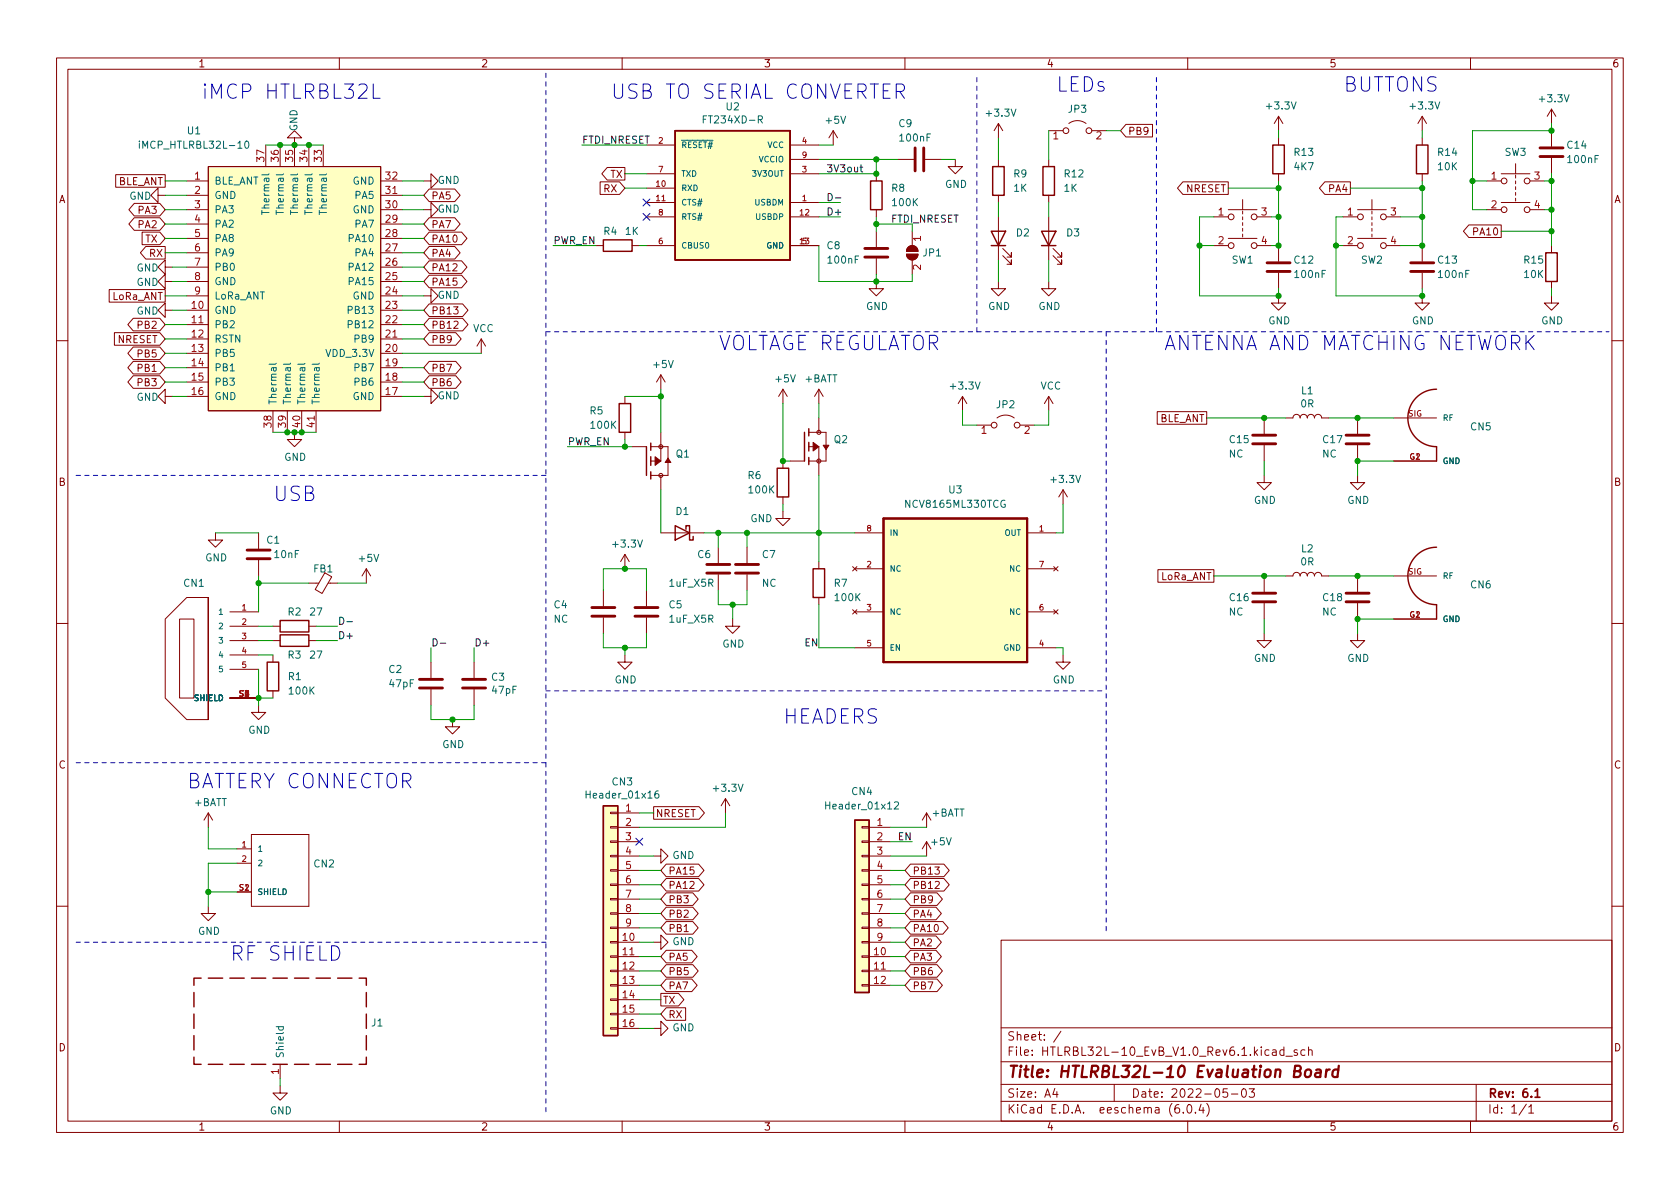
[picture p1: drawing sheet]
<svg xmlns="http://www.w3.org/2000/svg" width="297mm" height="210mm" viewBox="0 0 297 210" stroke-linecap="round" stroke-linejoin="round" font-family="sans-serif">
<g fill="none" stroke="#840000" stroke-width=".18">
<path d="M10 10.2h277v190.1h-277zM12 12.2h273v186.1h-273zM60 10.2v2M110 10.2v2M160 10.2v2M210 10.2v2M260 10.2v2M274.3 19.3l-.7 1.3M274.3 19.3v2.5M274.3 19.3l.8 1.3M20.5 30.9h8.7v2.2h-8.7zM23.7 38.5h4.6l.9 1.1-.9 1.1h-4.6l-.9-1.1z"/>
<path d="M23.7 36h4.6l.9 1.1-.9 1.1h-4.6l-.9-1.1zM27.9 34.5v-1.2l-1.2 1.2 1.2 1.3v-1.3h1.3M33 32h3.8M33 34.5h3.8M33 39.6h3.8M33 37.1h3.8M36.8 29.5h30.5v43.1h-30.5zM47 25.6v3.9M49.5 25.6v3.9M52.1 24.4h1.2l-1.2-1.3-1.3 1.3h1.3v5.1M54.6 25.6v3.9M57.1 25.6v3.9"/>
<path d="M67.3 32h3.8M67.3 34.5h3.8M67.3 39.6h3.8M67.3 37.1h3.8M74.9 32h1.3v-1.3l1.3 1.3-1.3 1.3v-1.3M74.9 37.1h1.3v-1.3l1.3 1.3-1.3 1.2v-1.2M75.9 33.4h4.5l1 1.1-1 1.1h-4.5l-1-1.1zM75.9 38.5h4.5l1 1.1-1 1.1h-4.5l-1-1.1zM106.1 32.2h3.4l1 1.1-1 1.1h-3.4zM107.4 29.6h3.1v2.2h-3.1l-1-1.1zM114.3 35.8h5.1M114.3 30.7h5.1"/>
<path d="M114.3 38.3h5.1M114.3 33.3h5.1M114.3 25.6h5.1M139.7 35.8h5.1M139.7 30.7h5.1M139.7 38.3h5.1M139.7 28.2h5.1M139.7 25.6h5.1M147.3 23.1l-.7 1.3M147.3 23.1v2.5M147.3 23.1l.8 1.3M154.9 30.7v1.3"/>
<path d="M154.9 37.1v1.2M158.7 28.2h2.8M163.6 28.2h2.8M168.9 28.2v1.3h1.3l-1.3 1.2-1.3-1.2h1.3M176.5 21.8v2.6M176.5 28.2v1.3M176.5 34.5v1.3M176.5 38.3v7.7M176.5 21.8l-.7 1.3M176.5 21.8l.8 1.3M185.4 28.2v1.3M185.4 34.5v1.3"/>
<path d="M185.4 38.3v7.7M185.4 23.1h2.6M189 21.8a2.54 2.54 0 0 1 3 0M193 23.1h2.6M199.1 22h4.7v2.2h-4.7l-1-1.1zM209.1 32.2h8.1v2.2h-8.1l-.9-1.1zM214.6 38.3h2.6M217.2 37.1h5M219.7 35.3v1.8M219.7 37.3v.5M219.7 38.3v.6M219.7 39.4v.5"/>
<path d="M222.2 38.3h2.6M226.1 20.6v2.5M226.1 24.4v1.2M226.1 30.7v1.3M226.1 20.6l-.8 1.2M226.1 20.6l.7 1.2M234.2 32.2h4.6v2.2h-4.6l-.9-1.1zM237.5 38.3h2.5M240 37.1h5.1M242.6 35.3v1.8M242.6 37.3v.5M242.6 38.3v.6"/>
<path d="M242.6 39.4v.5M245.1 38.3h2.5M251.5 20.6l-.8 1.2M251.5 20.6v2.5M251.5 24.4v1.2M251.5 30.7v1.3M251.5 20.6l.7 1.2M259.7 39.8h5.7v2.2h-5.7l-1-1.1zM262.9 32h2.5M262.9 37.1h2.5M265.4 35.8h5.1M265.4 30.7h5.1"/>
<path d="M268 29v1.7M268 31v.5M268 32v.5M268 33v.5M268 34v.5M268 35v.6M270.5 32h2.5M270.5 37.1h2.5M274.3 23.1v2.8M274.3 27.9v2.8M19.3 51.2h9.9v2.2h-9.9zM20.2 58.8h8.1l.9 1.1-.9 1.1h-8.1z"/>
<path d="M23.6 56.3h4.7l.9 1.1-.9 1.1h-4.7l-1-1.1zM25.1 41h3.2l.9 1.2-.9 1.1h-3.2zM25.8 43.6h3.4v2.2h-3.4l-1-1.1zM29.2 49.8v-1.3l-1.3 1.3 1.3 1.2v-1.2h1.3M29.2 47.2v-1.2l-1.3 1.2 1.3 1.3v-1.3h1.3M29.2 54.9v-1.3l-1.3 1.3 1.3 1.2v-1.2h1.3M33 54.9h3.8M33 57.4h3.8M33 59.9h3.8M33 52.3h3.8M33 49.8h3.8M33 47.2h3.8"/>
<path d="M33 44.7h3.8M33 42.2h3.8M67.3 54.9h3.8M67.3 57.4h3.8M67.3 59.9h3.8M67.3 52.3h3.8M67.3 49.8h3.8M67.3 47.2h3.8M67.3 44.7h3.8M67.3 42.2h3.8M74.9 52.3h1.3v-1.3l1.3 1.3-1.3 1.3v-1.3M75.9 48.7h5.7l1 1.1-1 1.1h-5.7l-1-1.1z"/>
<path d="M75.9 43.6h4.5l1 1.1-1 1.1h-4.5l-1-1.1zM75.9 46.1h5.7l1 1.1-1 1.1h-5.7l-1-1.1zM75.9 53.7h5.9l.9 1.2-.9 1.1h-5.9l-1-1.1zM75.9 58.8h4.7l.9 1.1-.9 1.1h-4.7l-1-1.1zM75.9 56.3h5.9l.9 1.1-.9 1.1h-5.9l-1-1.1zM75.9 41h5.7l1 1.2-1 1.1h-5.7l-1-1.1zM85.1 59.9l-.8 1.3M85.1 59.9v2.6M85.1 59.9l.8 1.3M105.4 43.4h1.3M111.8 43.4h1.2M114.3 43.4h5.1"/>
<path d="M139.7 43.4h5.1M154.9 49.8v1.2h1.3l-1.3 1.3-1.2-1.3h1.2M154.9 40.9v2.8M154.9 45.7v2.8M160.3 45h2a1.02 1.02 0 0 1-1 1 1.02 1.02 0 0 1-1-1zM160.6 43.7a1.02 1.02 0 0 1 1.1-.2 1.02 1.02 0 0 1 .6 .9h-2zM161.3 40.9v2.5M161.3 46v2.5M176.5 49.8v1.2h1.3l-1.3 1.3-1.2-1.3h1.2M177.3 45.2l1.5 1.5v-.7v.7h-.7M177.3 43.9l1.5 1.6v-.8v.8h-.7M185.4 49.8v1.2h1.3l-1.3 1.3-1.3-1.3h1.3"/>
<path d="M186.2 45.2l1.5 1.5v-.7v.7h-.8M186.2 43.9l1.5 1.6v-.8v.8h-.8M214.6 43.4h2.6M217.2 42.2h5M219.7 40.4v.5M219.7 41.4v.5M222.2 43.4h2.6M226.1 52.3v1.3h1.2l-1.2 1.3-1.3-1.3h1.3M226.1 43.4v2.8M226.1 48.3v2.7M237.5 43.4h2.5M240 42.2h5.1"/>
<path d="M242.6 40.4v.5M242.6 41.4v.5M245.1 43.4h2.5M251.5 52.3v1.3h1.2l-1.2 1.3-1.3-1.3h1.3M251.5 43.4v2.8M251.5 48.3v2.7M274.3 52.3v1.3h1.3l-1.3 1.3-1.3-1.3h1.3M274.3 43.4v1.3M274.3 49.8v1.2M10 60.2h2M23.6 66.4h4.7l.9 1.2-.9 1.1h-4.7l-1-1.1zM23.6 63.9h4.7l.9 1.1-.9 1.1h-4.7l-1-1.1z"/>
<path d="M23.6 61.4h4.7l.9 1.1-.9 1.1h-4.7l-1-1.1zM29.2 70.1v-1.3l-1.3 1.3 1.3 1.3v-1.3h1.3M33 62.5h3.8M33 65h3.8M33 67.6h3.8M33 70.1h3.8M48.3 72.6v3.8M50.8 72.6v3.8M52.1 76.4v1.3h1.2l-1.2 1.3-1.3-1.3h1.3M53.3 72.6v3.8M55.9 72.6v3.8M67.3 62.5h3.8"/>
<path d="M67.3 65h3.8M67.3 67.6h3.8M67.3 70.1h3.8M74.9 70.1h1.3v-1.3l1.3 1.3-1.3 1.3v-1.3M75.9 63.9h4.7l.9 1.1-.9 1.1h-4.7l-1-1.1zM75.9 66.4h4.7l.9 1.2-.9 1.1h-4.7l-1-1.1zM110.5 70.1v1.3M110.5 76.4v1.3M111.8 79h2.5M115.1 79h3v5.1h-3M116.8 76.4v5.1h-1.7M116.8 66.3l-.7 1.3"/>
<path d="M116.8 66.3v2.5M116.8 66.3l.8 1.3M138.4 68.8l-.7 1.3M138.4 68.8v2.6M138.4 68.8l.8 1.3M143 79h1.8v5.1M143 76.4h3v5.1h-3M144.8 68.8l-.8 1.3M144.8 68.8v2.6M144.8 73.9v2.5M144.8 68.8l.7 1.3M170.2 70.1l-.8 1.3"/>
<path d="M170.2 70.1v2.5M170.2 70.1l.7 1.3M172.7 75.2h2.6M176.3 73.9a2.54 2.54 0 0 1 3 0M180.3 75.2h2.6M185.4 70.1v2.5M185.4 70.1l-.7 1.3M185.4 70.1l.8 1.3M204.6 72.8h8.8v2.2h-8.8zM223.5 73.9v2.8M223.5 78.7v2.8M227.3 73.9h1.3a.64 .64 0 0 1 .6-.6 .64 .64 0 0 1 .7 .6 .64 .64 0 0 1 .6-.6 .64 .64 0 0 1 .6 .6 .64 .64 0 0 1 .7-.6 .64 .64 0 0 1 .6 .6 .64 .64 0 0 1 .6-.6 .64 .64 0 0 1 .7 .6h1.2"/>
<path d="M240 73.9v2.8M240 78.7v2.8M246.4 73.9h7.6M285 60.2h2M38.1 94.2v1.3h1.3l-1.3 1.3-1.3-1.3h1.3M45.7 94.2v2.8M45.7 99.1v2.7M110.5 98v2.6M110.5 98l-.8 1.3M110.5 98l.8 1.3M116.8 94.2h7.7M116.8 84.1v2.5"/>
<path d="M127 96.8v2.8M132.1 96.8v2.8M138.4 90.4v1.3h1.3l-1.3 1.3-1.2-1.3h1.2M138.4 81.5v1.3M138.4 87.9v1.2M139.7 81.5h2.5M144.8 99.3v1.3M151.1 94.2h5.1M181.6 94.2h5.1M188 86.6l-.8 1.3M188 86.6v2.5M188 86.6l.7 1.3"/>
<path d="M223.5 84.1v1.2h1.3l-1.3 1.3-1.3-1.3h1.3M240 84.1v1.2h1.3l-1.3 1.3-1.2-1.3h1.2M246.4 81.5h7.6M10 110.2h2M29.2 109.5l3.8-3.8h3.8v21.5v-21.5v21.5h-3.8l-3.8-3.8zM31.7 109.5h2.6v13.9h-2.6zM40.6 108.2h5.1M40.6 110.7h5.1M40.6 113.3h5.1M40.6 115.8h5.1M40.6 118.4h5.1M48.3 115.8v1.3"/>
<path d="M48.3 110.7h1.2M48.3 113.3h1.2M54.6 110.7h1.3M54.6 113.3h1.3M54.6 103.1h1.8M57.4 101.3l1.2 .7-1.7 2.9-1.2-.7zM58 103.1h1.7M64.8 100.6l-.8 1.2M64.8 100.6v2.5M64.8 100.6l.7 1.2M76.2 117.1v2.8M83.8 117.1v2.8"/>
<path d="M106.7 104.4v2.8M106.7 109.2v2.8M110.5 115.8v1.3h1.3l-1.3 1.3-1.3-1.3h1.3M114.3 104.4v2.8M114.3 109.2v2.8M127 101.6v2.8M129.5 109.5v1.2h1.3l-1.3 1.3-1.2-1.3h1.2M132.1 101.6v2.8M144.8 105.7v1.2M150.7 100.2l.8 .8M150.7 107.8l.8 .8M151.1 100.6h5.1"/>
<path d="M151.1 108.2h5.1M151.1 114.5h5.1M151.5 100.2l-.8 .8M151.5 107.8l-.8 .8M181.6 100.6h5.1M181.6 108.2h5.1M181.6 114.5h5.1M186.3 107.8l.8 .8M186.3 100.2l.8 .8M187.1 107.8l-.8 .8M187.1 100.2l-.8 .8M188 115.8v1.3h1.2l-1.2 1.3-1.3-1.3h1.3"/>
<path d="M204.7 100.7h9.9v2.3h-9.9zM223.5 112v1.3h1.3l-1.3 1.2-1.3-1.2h1.3M223.5 101.8v2.8M223.5 106.7v2.8M227.3 101.8h1.3a.64 .64 0 0 1 .6-.6 .64 .64 0 0 1 .7 .6 .64 .64 0 0 1 .6-.6 .64 .64 0 0 1 .6 .6 .64 .64 0 0 1 .7-.6 .64 .64 0 0 1 .6 .6 .64 .64 0 0 1 .6-.6 .64 .64 0 0 1 .7 .6h1.2M240 112v1.3h1.3l-1.3 1.2-1.2-1.2h1.2M240 101.8v2.8M240 106.7v2.8M246.4 101.8h7.6M246.4 109.5h7.6M285 110.2h2M40.6 123.4h5.1"/>
<path d="M45.7 124.7v1.3h1.3l-1.3 1.2-1.3-1.2h1.3M48.3 122.2v1.2M76.2 121.9v2.8M80 127.2v1.3h1.3l-1.3 1.3-1.3-1.3h1.3M83.8 121.9v2.8M36.8 143.8v2.5M36.8 143.8l-.7 1.2M36.8 143.8l.8 1.2M41.9 150.1h2.5M41.9 152.6h2.5M41.9 157.7h2.5M44.4 147.6h10.2v12.7h-10.2z"/>
<path d="M107.9 158.9h1.3v.2h-1.3zM107.9 156.3h1.3v.3h-1.3zM107.9 153.8h1.3v.2h-1.3zM107.9 151.3h1.3v.2h-1.3zM107.9 148.7h1.3v.3h-1.3zM107.9 146.2h1.3v.2h-1.3zM107.9 143.6h1.3v.3h-1.3zM109.2 146.3h3.8M109.2 148.8h3.8M109.2 151.4h3.8M109.2 153.9h3.8M109.2 156.5h3.8"/>
<path d="M109.2 159h3.8M109.2 143.8h3.8M115.6 151.4h1.2v-1.3l1.3 1.3-1.3 1.2v-1.2M115.6 142.6h8l1 1.2-1 1.1h-8zM117.8 155.3h5.7l1 1.2-1 1.1h-5.7l-1-1.1zM117.8 157.9h4.7l.9 1.1-.9 1.1h-4.7l-1-1.1zM117.8 152.8h5.7l1 1.1-1 1.1h-5.7l-1-1.1zM128.3 141.2l-.8 1.3M128.3 141.2v2.6M128.3 141.2l.7 1.3M152.4 158.9h1.3v.2h-1.3zM152.4 156.3h1.3v.3h-1.3z"/>
<path d="M152.4 153.8h1.3v.2h-1.3zM152.4 151.3h1.3v.2h-1.3zM152.4 148.7h1.3v.3h-1.3zM152.4 146.2h1.3v.2h-1.3zM153.7 146.3h3.8M153.7 148.8h3.8M153.7 151.4h3.8M153.7 153.9h3.8M153.7 156.5h3.8M153.7 159h3.8M161 152.8h5.9l.9 1.1-.9 1.1h-5.9l-1-1.1zM161 155.3h5.9l.9 1.2-.9 1.1h-5.9l-1-1.1z"/>
<path d="M161 157.9h4.7l.9 1.1-.9 1.1h-4.7l-1-1.1zM163.8 143.8l-.7 1.2M163.8 143.8v2.5M163.8 148.8v2.6M163.8 143.8l.8 1.2M163.8 148.8l-.7 1.3M163.8 148.8l.8 1.3M10 160.2h2M36.8 160.3v1.2h1.3l-1.3 1.3-1.2-1.3h1.2M107.9 179.2h1.3v.2h-1.3zM107.9 176.7h1.3v.2h-1.3zM107.9 174.1h1.3v.3h-1.3z"/>
<path d="M107.9 171.6h1.3v.2h-1.3zM107.9 169h1.3v.3h-1.3zM107.9 166.5h1.3v.2h-1.3zM107.9 164h1.3v.2h-1.3zM107.9 161.4h1.3v.3h-1.3zM109.2 169.2h3.8M109.2 171.7h3.8M109.2 174.2h3.8M109.2 161.5h3.8M109.2 164.1h3.8M109.2 166.6h3.8M109.2 176.8h3.8"/>
<path d="M109.2 179.3h3.8M115.6 166.6h1.2v-1.3l1.3 1.3-1.3 1.3v-1.3M116.8 175.7h3.2l.9 1.1-.9 1.1h-3.2zM117.8 168h4.5l1 1.2-1 1.1h-4.5l-1-1.1zM117.8 170.6h4.7l.9 1.1-.9 1.1h-4.7l-1-1.1zM117.8 160.4h4.7l.9 1.1-.9 1.1h-4.7l-1-1.1zM117.8 163h4.7l.9 1.1-.9 1.1h-4.7l-1-1.1zM117.8 173.1h4.5l1 1.1-1 1.1h-4.5l-1-1.1zM117.8 178.2h3.4v2.2h-3.4l-1-1.1zM152.4 174.1h1.3v.3h-1.3zM152.4 171.6h1.3v.2h-1.3zM152.4 169h1.3v.3h-1.3z"/>
<path d="M152.4 166.5h1.3v.2h-1.3zM152.4 164h1.3v.2h-1.3zM152.4 161.4h1.3v.3h-1.3zM153.7 169.2h3.8M153.7 171.7h3.8M153.7 174.2h3.8M153.7 161.5h3.8M153.7 164.1h3.8M153.7 166.6h3.8M161 160.4h4.5l.9 1.1-.9 1.1h-4.5l-1-1.1zM161 163h5.7l1 1.1-1 1.1h-5.7l-1-1.1zM161 173.1h4.7l.9 1.1-.9 1.1h-4.7l-1-1.1z"/>
<path d="M161 165.5h4.5l.9 1.1-.9 1.1h-4.5l-1-1.1zM161 170.6h4.7l.9 1.1-.9 1.1h-4.7l-1-1.1zM161 168h4.5l.9 1.2-.9 1.1h-4.5l-1-1.1zM177 166.3h108v32h-108zM285 160.2h2M49.5 192v1.3h1.3l-1.3 1.3-1.2-1.3h1.2M49.5 188.2v2.5M60 198.3v2M107.9 181.7h1.3v.3h-1.3zM109.2 181.9h3.8M110 198.3v2M115.6 181.9h1.2v-1.3l1.3 1.3-1.3 1.2v-1.2"/>
<path d="M160 198.3v2M177 194.8h108M177 191.8h108M177 187.8h108M177 181.8h108M186.5 192.5l-.4 1h1M186.9 193v1M187.6 182.4l-1.3 1.9M197 191.8v3M208.4 195.3a.59 .59 0 0 0-.7 .7v.5l.2 .3h.4l.2-.1 .1-.5-.2-.2-.4-.1-.3 .3M209.2 196.7v.1M210 198.3v2"/>
<path d="M210.1 195.4l.1-.1a.81 .81 0 0 1 .6 .7 .81 .81 0 0 1-.3 .8h-.1a.81 .81 0 0 1-.6-.6 .81 .81 0 0 1 .3-.8zM211.4 196.7v.1M212.4 195.3l-.4 1h.9M212.7 195.8v1M213.4 195.1a1.72 1.72 0 0 1 0 2.3M217 192.5h-.7l-.1 .7 .2-.1 .5 .1 .2 .2-.1 .5-.2 .1-.6-.1M217.7 193.5h1.2M219.7 192.6l.2-.1a.81 .81 0 0 1 .5 .7 .81 .81 0 0 1-.3 .8h-.1a.81 .81 0 0 1-.6-.6 .81 .81 0 0 1 .3-.8zM220.9 192.5h.9l-.5 .6 .4 .1v.7l-.2 .1h-.4l-.2-.1M227 185.7l-.4-.1-.3 .3v.4l.1 .3h.6M227 185.1v1.5M227.4 186.8h1.1"/>
<path d="M229.4 185.7l-.4-.1-.2 .2 .1 .3 .5 .1v.4h-.6M230.7 185.7l-.4-.1-.3 .3v.4l.1 .3h.6M231.4 185.8l.2-.2 .3 .1 .1 .9M231.4 185.1v1.5M260 198.3v2M261 191.8v6.5M269.9 195.3l-1.3 1.9M270.3 195.8l.4-.5v1.5M270.3 196.8h.9"/>
<circle cx="188.5" cy="23.1" r=".51"/>
<circle cx="192.5" cy="23.1" r=".51"/>
<circle cx="217.7" cy="38.3" r=".51"/>
<circle cx="221.7" cy="38.3" r=".51"/>
<circle cx="240.5" cy="38.3" r=".51"/>
<circle cx="244.6" cy="38.3" r=".51"/>
<circle cx="265.9" cy="37.1" r=".51"/>
<circle cx="265.9" cy="32" r=".51"/>
<circle cx="270" cy="37.1" r=".51"/>
<circle cx="270" cy="32" r=".51"/>
<circle cx="217.7" cy="43.4" r=".51"/>
<circle cx="221.7" cy="43.4" r=".51"/>
<circle cx="240.5" cy="43.4" r=".51"/>
<circle cx="244.6" cy="43.4" r=".51"/>
<circle cx="116.8" cy="79" r=".36"/>
<circle cx="144.8" cy="76.4" r=".36"/>
<circle cx="175.8" cy="75.2" r=".51"/>
<circle cx="179.8" cy="75.2" r=".51"/>
<circle cx="116.8" cy="84.1" r=".36"/>
<circle cx="144.8" cy="81.5" r=".36"/>
</g>
<path d="M271.4 193l.4-.5v1.5M271.4 194h.9" fill="none" stroke="#840000" stroke-width=".3"/>
<path d="M230.9 189.3a.52 .52 0 0 1 .5-.2 .52 .52 0 0 1 .4 .4v.6a.55 .55 0 0 1-.6 .4 .55 .55 0 0 1-.5-.4zM232.7 189.2l.2-.1 .6 .1-.1 1.3M233.5 189.6l-.7 .1a.4 .4 0 0 0-.3 .3 .4 .4 0 0 0 .3 .5l.6-.1M234.5 189.1l-.1 1.4M235.1 189.1l-.4 .1-.2 .3M236.6 189.2a.66 .66 0 0 0-1 .3v.6l.1 .3 .2 .1 .6-.1M236.7 188.5l-.2 2" fill="none" stroke="#840000" stroke-width=".4"/>
<g fill="none" stroke="#840000" stroke-width=".51">
<path d="M161.8 26.2v4M163.3 26.2v4M272.3 27.7h4.1M272.3 26.2h4.1M152.9 45.5h4.1M152.9 43.9h4.1M224 48h4.1M224 46.5h4.1M249.4 48h4.1M249.4 46.5h4.1M221.5 78.5h4.1M221.5 77h4.1"/>
<path d="M238 78.5h4.1M238 77h4.1M43.7 98.8h4.1M43.7 97.3h4.1M125 99.8h4M130 99.8h4.1M104.6 109h4.1M104.6 107.4h4.1M112.3 109h4M112.3 107.4h4M125 101.3h4M130 101.3h4.1"/>
<path d="M221.5 106.4h4.1M221.5 104.9h4.1M238 106.4h4.1M238 104.9h4.1M74.2 121.7h4M74.2 120.1h4M81.8 121.7h4.1M81.8 120.1h4.1"/>
</g>
<g fill="none" stroke="#840000" stroke-width=".25">
<path d="M119.4 23.1h20.3v22.9h-20.3zM153.9 32h2.1v5.1h-2.1zM175.5 29.5h2v5h-2zM184.4 29.5h2v5h-2zM225 25.6h2.1v5.1h-2.1zM250.4 25.6h2.1v5.1h-2.1zM106.7 42.4h5.1v2h-5.1zM175.3 40.9h2.5l-1.3 2.5zM175.3 43.4h2.5M184.1 40.9h2.6l-1.3 2.5zM184.1 43.4h2.6M273.3 44.7h2v5.1h-2z"/>
<path d="M109.5 71.4h2v5h-2zM114.3 79v5.1M115.1 78.4v1.2M142.2 76.4v5.1M143 75.8v1.3M143 78.2v1.6M254 68.8a5.1 5.1 0 0 0-5.1 5.1 5.1 5.1 0 0 0 5.1 5.1v2.5M115.1 80.8v1.5M115.1 83.4v1.3M119.4 93l2.5 1.2-2.5 1.3zM121.3 93.6v-.6h.6v2.5h.7v-.6M137.4 82.8h2v5.1h-2z"/>
<path d="M143 80.9v1.3M156.2 91.7h25.4v25.4h-25.4zM254 96.8a5.1 5.1 0 0 0-5.1 5 5.1 5.1 0 0 0 5.1 5.1v2.6M47.2 117.1h2.1v5.1h-2.1zM49.5 112.3h5.1v2h-5.1zM49.5 109.7h5.1v2.1h-5.1zM143.8 100.6h2v5.1h-2zM106.7 142.5h2.5v40.6h-2.5zM151.1 145h2.6v30.5h-2.6zM34.3 175.5v2.5M34.3 179.3v2.6M35.6 173h-1.3v1.2"/>
<path d="M36.8 173h2.6M40.6 173h2.6M44.4 173h2.6M48.3 173h2.5M52.1 173h2.5M55.9 173h2.5M59.7 173h2.5M63.5 173h1.3v1.2M64.8 175.5v2.5M64.8 179.3v2.6M34.3 186.9v1.3h1.3M34.3 183.1v2.6"/>
<path d="M36.8 188.2h2.6M40.6 188.2h2.6M44.4 188.2h2.6M48.3 188.2h2.5M52.1 188.2h2.5M55.9 188.2h2.5M59.7 188.2h2.5M64.8 186.9v1.3h-1.3M64.8 183.1v2.6"/>
</g>
<g fill="#ffffc2" stroke="#ffffc2" stroke-width=".18">
<path d="M156.2 91.7h25.4v25.4h-25.4z"/>
<path d="M36.8 29.5h30.5v43.1h-30.5z"/>
<path d="M151.1 145h2.6v30.5h-2.6z"/>
<path d="M106.7 142.5h2.5v40.6h-2.5z"/>
<path d="M119.4 23.1h20.3v22.9h-20.3z"/>
</g>
<path d="M156.2 91.7h25.4v25.4h-25.4z" fill="none" stroke="#840000" stroke-width=".41"/>
<g fill="#840000" stroke="#840000" stroke-width=".18">
<path d="M143.8 78.2l1 .8-1 .8z"/>
<path d="M145.5 78.7h1.1l-.6 .8z"/>
<path d="M160.6 43.7a1.02 1.02 0 0 1 1.1-.2 1.02 1.02 0 0 1 .6 .9h-2z"/>
<path d="M160.3 45h2a1.02 1.02 0 0 1-1 1 1.02 1.02 0 0 1-1-1z"/>
<path d="M115.8 80.8l1 .7-1 .8z"/>
<path d="M118.1 81l.5 .8h-1z"/>
</g>
<g fill="none" stroke="#006464" stroke-width=".18">
<path d="M24.6 25v.1M24.6 25.4v.8M43.4 25.1l.2-.1a.68 .68 0 0 1 .4 .6 .68 .68 0 0 1-.4 .6l-.2-.1-.1-.4zM124.3 21.1h.5M124.9 20.5h-.6v1.3M48.8 64.2l-.1 .2h-1.1M51.4 64.2l-.2 .2h-1.1M53.9 64.2l-.2 .2h-1.1M56.5 64.2l-.2 .2h-1.1M116.4 139.9h-.4a.86 .86 0 0 0 0 1.2l.4-.1 .1-.4-.2-.3-.4 .1-.1 .2M158.1 141.9l.5-.1 .3 .4-.8 .9h.8M48.8 181.6h1.3"/>
<path d="M49.3 181.6v.3l.2 .3 .5-.2v-.4"/>
</g>
<path d="M146.4 34.2a.64 .64 0 0 1 .8 .7 .64 .64 0 0 1-.8 .6zM147.7 35h1M152.1 29.6h.4M152.2 29.1v1.1l.3 .2M60.1 109.1a.64 .64 0 0 1 .7 .7 .64 .64 0 0 1-.7 .6zM61.3 109.9h1M76.6 113a.64 .64 0 0 1 .7 .6 .64 .64 0 0 1-.7 .6zM77.8 113.7h1" fill="none" stroke="#0f0f0f" stroke-width=".18"/>
<path d="M66 14.8v2.6h1.2M158.5 16.2h.9a.69 .69 0 0 0 .5-.7 .69 .69 0 0 0-.5-.7h-.9v2.6M159.1 16.2l.8 1.2M271.3 59.3l-1.5 1.4M270.2 60.4l1.1 1.4" fill="none" stroke="#0000c2" stroke-width=".18"/>
<path d="M96.5 12.9v184.2M96.5 58.7h188M172.7 58.7v-45.8M195.6 58.7v106.6M204.5 58.7v-45.8M96.5 84.1h-83.8M96.5 122.2h99.1M96.5 134.9h-83.8M96.5 166.6h-83.8" fill="none" stroke="#0000c2" stroke-width=".18" stroke-dasharray=".8 .8"/>
<g fill="none" stroke="#009600" stroke-width=".18">
<path d="M29.2 39.6h3.8M29.2 37.1h3.8M29.2 32h3.8M29.2 34.5h3.8M47 25.6h10.1M71.1 39.6h3.8M71.1 37.1h3.8M71.1 32h3.8M71.1 34.5h3.8M102.9 25.6h11.4M110.5 30.7h3.8M110.5 33.3h3.8"/>
<path d="M144.8 38.3h3.8M144.8 25.6h2.5M144.8 28.2h13.9M144.8 35.8h3.8M154.9 39.6h6.4v1.3M154.9 28.2v2.5h-10.1M154.9 38.3v2.6M166.4 28.2h2.5M176.5 24.4v3.8M176.5 35.8v2.5M185.4 23.1v5.1M185.4 35.8v2.5"/>
<path d="M195.6 23.1h2.5M214.6 38.3h-2.5v14h14v-1.3M217.2 33.3h8.9M224.8 38.3h1.3M226.1 32v11.4h-1.3M226.1 23.1v1.3M237.5 38.3h-1.3v14h15.3v-1.3M238.8 33.3h12.7M247.6 38.3h3.9M251.5 32v11.4h-3.9M251.5 23.1v1.3M260.3 32h2.6"/>
<path d="M273 37.1h1.3M273 32h1.3M274.3 21.8v1.3h-14v14h2.6M274.3 30.7v12.7M29.2 42.2h3.8M29.2 44.7h3.8M29.2 52.3h3.8M29.2 59.9h3.8M29.2 57.4h3.8M30.5 49.8h2.5M30.5 47.2h2.5M30.5 54.9h2.5"/>
<path d="M71.1 49.8h3.8M71.1 42.2h3.8M71.1 47.2h3.8M71.1 44.7h3.8M71.1 52.3h3.8M71.1 54.9h3.8M71.1 59.9h3.8M71.1 57.4h3.8M97.8 43.4h7.6M113 43.4h1.3M144.8 43.4v6.4h16.5v-1.3M154.9 48.5v1.3"/>
<path d="M176.5 46v3.8M185.4 46v3.8M212.1 43.4h2.5M236.2 43.4h1.3M265.4 40.9h8.9M274.3 51v1.3M29.2 65h3.8M29.2 62.5h3.8M29.2 67.6h3.8M30.5 70.1h2.5M48.3 76.4h7.6M71.1 65h3.8"/>
<path d="M71.1 70.1h3.8M71.1 62.5h14M71.1 67.6h3.8M100.3 79h11.5M110.5 70.1h6.3M110.5 77.7v1.3M116.8 68.8v7.6M138.4 71.4v10.1h1.3M144.8 71.4v2.5M170.2 72.6v2.6h2.5M185.4 72.6v2.6h-2.5M213.4 73.9h13.9"/>
<path d="M234.9 73.9h11.5M38.1 94.2h7.6M116.8 86.6v7.6M124.5 94.2h26.6M127 94.2v2.6M132.1 94.2v2.6M138.4 89.1v1.3M144.8 84.1v15.2M188 89.1v5.1h-1.3M223.5 81.5v2.6M246.4 81.5h-6.4v2.6M45.7 110.7h2.6"/>
<path d="M45.7 115.8h2.6M45.7 113.3h2.6M45.7 101.8v6.4M45.7 118.4v6.3M45.7 103.1h8.9M55.9 110.7h3.8M55.9 113.3h3.8M59.7 103.1h5.1M76.2 114.5v2.6M83.8 114.5v2.6M106.7 112v2.5h7.6v-2.5M106.7 104.4v-3.8h7.6v3.8"/>
<path d="M110.5 114.5v1.3M127 104.4v2.5h5.1v-2.5M129.5 106.9v2.6M144.8 106.9v7.6h6.3M186.7 114.5h1.3v1.3M214.6 101.8h12.7M223.5 109.5v2.5M234.9 101.8h11.5M246.4 109.5h-6.4v2.5M45.7 123.4h2.6M76.2 124.7v2.5h7.6v-2.5M36.8 146.3v3.8h5.1"/>
<path d="M36.8 157.7h5.1M41.9 152.6h-5.1v7.7M113 153.9h3.8M113 151.4h2.6M113 156.5h3.8M113 159h3.8M113 143.8h2.6M128.3 143.8v2.5h-15.3M157.5 146.3h6.3M157.5 153.9h2.5M157.5 151.4h6.3M157.5 156.5h2.5"/>
<path d="M157.5 159h2.5M157.5 148.8h3.8M113 176.8h3.8M113 179.3h3.8M113 171.7h3.8M113 169.2h3.8M113 174.2h3.8M113 166.6h2.6M113 164.1h3.8M113 161.5h3.8M157.5 171.7h2.5M157.5 169.2h2.5"/>
<path d="M157.5 174.2h2.5M157.5 166.6h2.5M157.5 164.1h2.5M157.5 161.5h2.5M49.5 190.7v1.3M113 181.9h2.6"/>
</g>
<path d="M113.7 37.7l1.2 1.3M113.7 35.2l1.2 1.2M114.9 37.7l-1.2 1.3M114.9 35.2l-1.2 1.2M112.4 148.2l1.2 1.2M113.6 148.2l-1.2 1.2" fill="none" stroke="#000084" stroke-width=".18"/>
<g fill="#009600" stroke="#009600" stroke-width=".18">
<circle cx="212.1" cy="43.4" r=".46"/>
<circle cx="223.5" cy="73.9" r=".46"/>
<circle cx="240" cy="81.5" r=".46"/>
<circle cx="240" cy="73.9" r=".46"/>
<circle cx="116.8" cy="70.1" r=".46"/>
<circle cx="154.9" cy="30.7" r=".46"/>
<circle cx="154.9" cy="28.2" r=".46"/>
<circle cx="154.9" cy="39.6" r=".46"/>
<circle cx="274.3" cy="37.1" r=".46"/>
<circle cx="274.3" cy="32" r=".46"/>
<circle cx="251.5" cy="38.3" r=".46"/>
<circle cx="274.3" cy="23.1" r=".46"/>
<circle cx="274.3" cy="40.9" r=".46"/>
<circle cx="260.3" cy="32" r=".46"/>
<circle cx="144.8" cy="94.2" r=".46"/>
<circle cx="132.1" cy="94.2" r=".46"/>
<circle cx="154.9" cy="49.8" r=".46"/>
<circle cx="127" cy="94.2" r=".46"/>
<circle cx="138.4" cy="81.5" r=".46"/>
<circle cx="226.1" cy="33.3" r=".46"/>
<circle cx="226.1" cy="38.3" r=".46"/>
<circle cx="251.5" cy="52.3" r=".46"/>
<circle cx="236.2" cy="43.4" r=".46"/>
<circle cx="226.1" cy="43.4" r=".46"/>
<circle cx="226.1" cy="52.3" r=".46"/>
<circle cx="251.5" cy="43.4" r=".46"/>
<circle cx="251.5" cy="33.3" r=".46"/>
<circle cx="129.5" cy="106.9" r=".46"/>
<circle cx="223.5" cy="101.8" r=".46"/>
<circle cx="240" cy="109.5" r=".46"/>
<circle cx="240" cy="101.8" r=".46"/>
<circle cx="53.3" cy="76.4" r=".46"/>
<circle cx="45.7" cy="123.4" r=".46"/>
<circle cx="49.5" cy="25.6" r=".46"/>
<circle cx="52.1" cy="25.6" r=".46"/>
<circle cx="54.6" cy="25.6" r=".46"/>
<circle cx="36.8" cy="157.7" r=".46"/>
<circle cx="80" cy="127.2" r=".46"/>
<circle cx="50.8" cy="76.4" r=".46"/>
<circle cx="52.1" cy="76.4" r=".46"/>
<circle cx="45.7" cy="103.1" r=".46"/>
<circle cx="110.5" cy="79" r=".46"/>
<circle cx="110.5" cy="100.6" r=".46"/>
<circle cx="110.5" cy="114.5" r=".46"/>
</g>
<g font-size="3.5" fill="#0000c2">
<text x="35.6" y="17.5">iMCP HTLRBL32L</text>
<text x="107.9" y="17.5">USB TO SERIAL CONVERTER</text>
<text x="186.7" y="16.2">LEDs</text>
<text x="237.5" y="16.2">BUTTONS</text>
<text x="127" y="62">VOLTAGE REGULATOR</text>
<text x="205.7" y="62">ANTENNA AND MATCHING NETWORK</text>
<text x="48.3" y="88.6">USB</text>
<text x="138.4" y="128">HEADERS</text>
<text x="33" y="139.4">BATTERY CONNECTOR</text>
<text x="40.6" y="169.9">RF SHIELD</text>
</g>
<text font-size="2.8" fill="#840000" x="178" y="190.6">Title: HTLRBL32L-10 Evaluation Board</text>
<g font-size="2.1" fill="#840000">
<text x="178" y="184">Sheet: /</text>
<text x="178" y="186.7">File: HTLRBL32L-10_EvB_V1.0_Rev6.1.kicad_sch</text>
<text x="178" y="196.9">KiCad E.D.A. eeschema (6.0.4)</text>
<text x="178" y="194.1">Size: A4</text>
<text x="200" y="194.1">Date: 2022-05-03</text>
<text x="263" y="194.1">Rev: 6.1</text>
<text x="263" y="196.9">Id: 1/1</text>
</g>
<g font-size="1.8" fill="#840000">
<text x="35" y="11.9">1</text>
<text x="85" y="11.9">2</text>
<text x="135" y="11.9">3</text>
<text x="185" y="11.9">4</text>
<text x="235" y="11.9">5</text>
<text x="285" y="11.9">6</text>
<text x="199.4" y="23.8">PB9</text>
<text x="10.3" y="35.9">A</text>
<text x="20.7" y="32.7">BLE_ANT</text>
<text x="76.2" y="35.3">PA5</text>
<text x="106.8" y="34">RX</text>
<text x="107.9" y="31.5">TX</text>
<text x="209.7" y="34">NRESET</text>
<text x="235" y="34">PA4</text>
<text x="285.3" y="35.9">A</text>
<text x="24.5" y="40.3">PA2</text>
<text x="24.5" y="37.8">PA3</text>
<text x="76.2" y="40.3">PA7</text>
<text x="260.7" y="41.6">PA10</text>
<text x="25.7" y="42.9">TX</text>
<text x="26.4" y="45.4">RX</text>
<text x="76.2" y="45.4">PA4</text>
<text x="76.2" y="48">PA12</text>
<text x="76.2" y="42.9">PA10</text>
<text x="19.9" y="53">LoRa_ANT</text>
<text x="76.2" y="50.5">PA15</text>
<text x="24.5" y="58.1">PB2</text>
<text x="76.2" y="55.6">PB13</text>
<text x="76.2" y="58.1">PB12</text>
<text x="20.8" y="60.7">NRESET</text>
<text x="24.5" y="65.7">PB1</text>
<text x="24.5" y="63.2">PB5</text>
<text x="76.2" y="65.7">PB7</text>
<text x="76.2" y="60.7">PB9</text>
<text x="24.5" y="68.3">PB3</text>
<text x="76.2" y="68.3">PB6</text>
<text x="204.9" y="74.6">BLE_ANT</text>
<text x="10.3" y="85.9">B</text>
<text x="285.3" y="85.9">B</text>
<text x="205.3" y="102.6">LoRa_ANT</text>
<text x="10.3" y="135.9">C</text>
<text x="285.3" y="135.9">C</text>
<text x="115.9" y="144.5">NRESET</text>
<text x="118.1" y="154.6">PA15</text>
<text x="161.3" y="154.6">PB13</text>
<text x="118.1" y="157.2">PA12</text>
<text x="118.1" y="159.7">PB3</text>
<text x="161.3" y="157.2">PB12</text>
<text x="161.3" y="159.7">PB9</text>
<text x="118.1" y="162.3">PB2</text>
<text x="118.1" y="164.8">PB1</text>
<text x="161.3" y="162.3">PA4</text>
<text x="161.3" y="164.8">PA10</text>
<text x="161.3" y="167.3">PA2</text>
<text x="118.1" y="169.9">PA5</text>
<text x="118.1" y="172.4">PB5</text>
<text x="161.3" y="172.4">PB6</text>
<text x="161.3" y="169.9">PA3</text>
<text x="117.2" y="177.5">TX</text>
<text x="118.1" y="175">PA7</text>
<text x="161.3" y="175">PB7</text>
<text x="10.3" y="185.9">D</text>
<text x="118.1" y="180">RX</text>
<text x="285.3" y="185.9">D</text>
<text x="35" y="199.9">1</text>
<text x="85" y="199.9">2</text>
<text x="135" y="199.9">3</text>
<text x="185" y="199.9">4</text>
<text x="235" y="199.9">5</text>
<text x="285" y="199.9">6</text>
</g>
<g font-size="1.8" fill="#006464">
<text x="33.2" y="23.7">U1</text>
<text x="52.6" y="23.2" transform="rotate(-90 52.6 23.2)">GND</text>
<text x="124.8" y="21.8">FT234XD-R</text>
<text x="128.4" y="19.5">U2</text>
<text x="146.1" y="21.9">+5V</text>
<text x="158.9" y="22.5">C9</text>
<text x="174.6" y="20.6">+3.3V</text>
<text x="188.9" y="19.9">JP3</text>
<text x="224.1" y="19.3">+3.3V</text>
<text x="249.5" y="19.3">+3.3V</text>
<text x="272.4" y="18.1">+3.3V</text>
<text x="25.2" y="26.3">iMCP_HTLRBL32L-10</text>
<text x="159.2" y="25">100nF</text>
<text x="228.9" y="27.6">R13</text>
<text x="254.3" y="27.6">R14</text>
<text x="266.1" y="27.6">SW3</text>
<text x="277.2" y="26.3">C14</text>
<text x="277.3" y="28.8">100nF</text>
<text x="22.9" y="35.3">GND</text>
<text x="37.8" y="32.6">BLE_ANT</text>
<text x="37.8" y="35.2">GND</text>
<text x="62.4" y="32.6">GND</text>
<text x="62.9" y="35.2">PA5</text>
<text x="77.4" y="32.5">GND</text>
<text x="157.7" y="33.9">R8</text>
<text x="167.1" y="33.2">GND</text>
<text x="179.3" y="31.4">R9</text>
<text x="179.3" y="33.9">1K</text>
<text x="188.1" y="33.9">1K</text>
<text x="188.3" y="31.4">R12</text>
<text x="228.9" y="30.1">4K7</text>
<text x="254.3" y="30.1">10K</text>
<text x="37.8" y="37.7">PA3</text>
<text x="37.8" y="40.3">PA2</text>
<text x="47.6" y="37.4" transform="rotate(-90 47.6 37.4)">Thermal</text>
<text x="50.2" y="37.4" transform="rotate(-90 50.2 37.4)">Thermal</text>
<text x="52.7" y="37.4" transform="rotate(-90 52.7 37.4)">Thermal</text>
<text x="55.2" y="37.4" transform="rotate(-90 55.2 37.4)">Thermal</text>
<text x="57.8" y="37.4" transform="rotate(-90 57.8 37.4)">Thermal</text>
<text x="62.4" y="37.7">GND</text>
<text x="62.9" y="40.3">PA7</text>
<text x="77.4" y="37.6">GND</text>
<text x="106.8" y="41.5">R4</text>
<text x="110.6" y="41.5">1K</text>
<text x="157.9" y="36.4">100K</text>
<text x="179.7" y="41.8">D2</text>
<text x="188.6" y="41.8">D3</text>
<text x="37.8" y="42.8">PA8</text>
<text x="37.8" y="45.3">PA9</text>
<text x="37.8" y="47.9">PB0</text>
<text x="61.9" y="47.9">PA12</text>
<text x="61.9" y="42.8">PA10</text>
<text x="62.9" y="45.3">PA4</text>
<text x="146.2" y="44.1">C8</text>
<text x="146.5" y="46.6">100nF</text>
<text x="163.2" y="45.3">JP1</text>
<text x="217.8" y="46.6">SW1</text>
<text x="228.9" y="46.6">C12</text>
<text x="240.7" y="46.6">SW2</text>
<text x="254.3" y="46.6">C13</text>
<text x="269.5" y="46.6">R15</text>
<text x="24.1" y="50.5">GND</text>
<text x="24.1" y="48">GND</text>
<text x="37.8" y="50.4">GND</text>
<text x="37.8" y="53">LoRa_ANT</text>
<text x="61.9" y="50.4">PA15</text>
<text x="62.4" y="53">GND</text>
<text x="77.4" y="52.8">GND</text>
<text x="229.1" y="49.1">100nF</text>
<text x="254.5" y="49.1">100nF</text>
<text x="269.5" y="49.1">10K</text>
<text x="24.1" y="55.6">GND</text>
<text x="37.8" y="55.5">GND</text>
<text x="37.8" y="58">PB2</text>
<text x="61.9" y="58">PB12</text>
<text x="61.9" y="55.5">PB13</text>
<text x="83.6" y="58.7">VCC</text>
<text x="153.1" y="54.8">GND</text>
<text x="174.7" y="54.8">GND</text>
<text x="183.6" y="54.8">GND</text>
<text x="224.2" y="57.3">GND</text>
<text x="249.6" y="57.3">GND</text>
<text x="272.5" y="57.3">GND</text>
<text x="37.8" y="60.6">RSTN</text>
<text x="37.8" y="63.1">PB5</text>
<text x="37.8" y="65.7">PB1</text>
<text x="57.9" y="63.1">VDD_3.3V</text>
<text x="62.9" y="65.7">PB7</text>
<text x="62.9" y="60.6">PB9</text>
<text x="115.6" y="65.1">+5V</text>
<text x="24.1" y="70.9">GND</text>
<text x="37.8" y="68.2">PB3</text>
<text x="37.8" y="70.7">GND</text>
<text x="48.9" y="71.6" transform="rotate(-90 48.9 71.6)">Thermal</text>
<text x="51.4" y="71.6" transform="rotate(-90 51.4 71.6)">Thermal</text>
<text x="54" y="71.6" transform="rotate(-90 54 71.6)">Thermal</text>
<text x="56.5" y="71.6" transform="rotate(-90 56.5 71.6)">Thermal</text>
<text x="62.4" y="70.7">GND</text>
<text x="62.9" y="68.2">PB6</text>
<text x="77.4" y="70.6">GND</text>
<text x="137.2" y="67.6">+5V</text>
<text x="142.3" y="67.6">+BATT</text>
<text x="168.2" y="68.9">+3.3V</text>
<text x="183.9" y="68.9">VCC</text>
<text x="230.1" y="69.7">L1</text>
<text x="104.3" y="73.3">R5</text>
<text x="104.6" y="75.8">100K</text>
<text x="176.2" y="72.2">JP2</text>
<text x="230" y="72">0R</text>
<text x="260.1" y="76.1">CN5</text>
<text x="50.2" y="81.5">GND</text>
<text x="119.5" y="80.9">Q1</text>
<text x="147.5" y="78.4">Q2</text>
<text x="217.3" y="80.9">NC</text>
<text x="217.5" y="78.4">C15</text>
<text x="233.8" y="80.9">NC</text>
<text x="234" y="78.4">C17</text>
<text x="132.3" y="84.7">R6</text>
<text x="132.5" y="87.2">100K</text>
<text x="160.5" y="89.8">NCV8165ML330TCG</text>
<text x="167.8" y="87.2">U3</text>
<text x="186" y="85.4">+3.3V</text>
<text x="221.7" y="89.1">GND</text>
<text x="238.2" y="89.1">GND</text>
<text x="119.5" y="91.1">D1</text>
<text x="132.7" y="92.3">GND</text>
<text x="36.3" y="99.3">GND</text>
<text x="47.2" y="96.1">C1</text>
<text x="48.6" y="98.7">10nF</text>
<text x="55.5" y="101.2">FB1</text>
<text x="63.6" y="99.4">+5V</text>
<text x="108.5" y="96.8">+3.3V</text>
<text x="123.4" y="98.7">C6</text>
<text x="134.8" y="98.7">C7</text>
<text x="230" y="100">0R</text>
<text x="230.1" y="97.7">L2</text>
<text x="32.5" y="103.8">CN1</text>
<text x="98" y="107.6">C4</text>
<text x="118.3" y="107.6">C5</text>
<text x="118.5" y="103.8">1uF_X5R</text>
<text x="134.7" y="103.8">NC</text>
<text x="147.5" y="103.8">R7</text>
<text x="147.7" y="106.3">100K</text>
<text x="217.5" y="106.3">C16</text>
<text x="234" y="106.3">C18</text>
<text x="260.1" y="104">CN6</text>
<text x="50.9" y="108.8">R2</text>
<text x="54.9" y="108.8">27</text>
<text x="97.9" y="110.1">NC</text>
<text x="118.5" y="110.1">1uF_X5R</text>
<text x="217.3" y="108.8">NC</text>
<text x="233.8" y="108.8">NC</text>
<text x="50.9" y="116.5">R3</text>
<text x="54.9" y="116.5">27</text>
<text x="68.8" y="119">C2</text>
<text x="127.7" y="114.5">GND</text>
<text x="221.7" y="117">GND</text>
<text x="238.2" y="117">GND</text>
<text x="51" y="120.3">R1</text>
<text x="51.2" y="122.8">100K</text>
<text x="68.9" y="121.5">47pF</text>
<text x="86.9" y="120.4">C3</text>
<text x="87.1" y="122.7">47pF</text>
<text x="108.7" y="120.8">GND</text>
<text x="186.1" y="120.8">GND</text>
<text x="43.9" y="129.7">GND</text>
<text x="78.2" y="132.3">GND</text>
<text x="34.3" y="142.5">+BATT</text>
<text x="104.1" y="141.2">Header_01x16</text>
<text x="108.3" y="138.9">CN3</text>
<text x="126.3" y="140">+3.3V</text>
<text x="146.5" y="143.1">Header_01x12</text>
<text x="150.6" y="140.6">CN4</text>
<text x="164.8" y="144.4">+BATT</text>
<text x="164.8" y="149.5">+5V</text>
<text x="55.5" y="153.4">CN2</text>
<text x="118.9" y="151.9">GND</text>
<text x="35" y="165.3">GND</text>
<text x="118.9" y="167.1">GND</text>
<text x="65.7" y="181.5">J1</text>
<text x="118.9" y="182.4">GND</text>
<text x="50.2" y="187.2" transform="rotate(-90 50.2 187.2)">Shield</text>
<text x="47.7" y="197">GND</text>
</g>
<g font-size="1.8" fill="#a90000">
<text x="46.7" y="28.5" transform="rotate(-90 46.7 28.5)">37</text>
<text x="49.3" y="28.5" transform="rotate(-90 49.3 28.5)">36</text>
<text x="51.8" y="28.5" transform="rotate(-90 51.8 28.5)">35</text>
<text x="54.4" y="28.5" transform="rotate(-90 54.4 28.5)">34</text>
<text x="56.9" y="28.5" transform="rotate(-90 56.9 28.5)">33</text>
<text x="186.2" y="24.6">1</text>
<text x="193.8" y="24.6">2</text>
<text x="34.4" y="31.7">1</text>
<text x="34.4" y="34.3">2</text>
<text x="68.2" y="34.3">31</text>
<text x="68.2" y="31.7">32</text>
<text x="263.7" y="31.7">1</text>
<text x="271.3" y="31.7">3</text>
<text x="34.4" y="36.8">3</text>
<text x="34.4" y="39.4">4</text>
<text x="34.4" y="41.9">5</text>
<text x="68.2" y="41.9">28</text>
<text x="68.2" y="39.4">29</text>
<text x="68.2" y="36.8">30</text>
<text x="215.4" y="38.1">1</text>
<text x="223" y="38.1">3</text>
<text x="238.3" y="38.1">1</text>
<text x="245.9" y="38.1">3</text>
<text x="263.7" y="36.8">2</text>
<text x="271.3" y="36.8">4</text>
<text x="34.4" y="44.4">6</text>
<text x="34.4" y="47">7</text>
<text x="68.2" y="47">26</text>
<text x="68.2" y="44.4">27</text>
<text x="162.8" y="47.7" transform="rotate(-90 162.8 47.7)">2</text>
<text x="162.8" y="42.7" transform="rotate(-90 162.8 42.7)">1</text>
<text x="215.4" y="43.2">2</text>
<text x="223" y="43.2">4</text>
<text x="238.3" y="43.2">2</text>
<text x="245.9" y="43.2">4</text>
<text x="34.4" y="49.5">8</text>
<text x="34.4" y="52.1">9</text>
<text x="68.2" y="52.1">24</text>
<text x="68.2" y="49.5">25</text>
<text x="33.9" y="54.6">10</text>
<text x="33.9" y="57.1">11</text>
<text x="33.9" y="59.7">12</text>
<text x="68.2" y="59.7">21</text>
<text x="68.2" y="57.1">22</text>
<text x="68.2" y="54.6">23</text>
<text x="33.9" y="62.2">13</text>
<text x="33.9" y="64.8">14</text>
<text x="68.2" y="64.8">19</text>
<text x="68.2" y="62.2">20</text>
<text x="33.9" y="67.3">15</text>
<text x="33.9" y="69.8">16</text>
<text x="68.2" y="69.8">17</text>
<text x="68.2" y="67.3">18</text>
<text x="48" y="75.5" transform="rotate(-90 48 75.5)">38</text>
<text x="50.5" y="75.5" transform="rotate(-90 50.5 75.5)">39</text>
<text x="53.1" y="75.5" transform="rotate(-90 53.1 75.5)">40</text>
<text x="55.6" y="75.5" transform="rotate(-90 55.6 75.5)">41</text>
<text x="173.5" y="76.7">1</text>
<text x="181.1" y="76.7">2</text>
<text x="110.6" y="143.5">1</text>
<text x="110.6" y="146">2</text>
<text x="110.6" y="148.6">3</text>
<text x="155.1" y="146">1</text>
<text x="155.1" y="148.6">2</text>
<text x="110.6" y="151.1">4</text>
<text x="110.6" y="153.7">5</text>
<text x="155.1" y="151.1">3</text>
<text x="155.1" y="153.7">4</text>
<text x="110.6" y="156.2">6</text>
<text x="110.6" y="158.7">7</text>
<text x="110.6" y="161.3">8</text>
<text x="155.1" y="156.2">5</text>
<text x="155.1" y="158.7">6</text>
<text x="155.1" y="161.3">7</text>
<text x="110.1" y="166.4">10</text>
<text x="110.6" y="163.8">9</text>
<text x="155.1" y="163.8">8</text>
<text x="155.1" y="166.4">9</text>
<text x="110.1" y="168.9">11</text>
<text x="110.1" y="171.4">12</text>
<text x="110.1" y="174">13</text>
<text x="154.6" y="168.9">10</text>
<text x="154.6" y="171.4">11</text>
<text x="154.6" y="174">12</text>
<text x="110.1" y="176.5">14</text>
<text x="110.1" y="179.1">15</text>
<text x="110.1" y="181.6">16</text>
<text x="49.3" y="190" transform="rotate(-90 49.3 190)">1</text>
</g>
<g font-size="1.8" fill="#0f0f0f">
<text x="102.9" y="25.4">FTDI_NRESET</text>
<text x="146" y="30.5">3V3out</text>
<text x="146" y="38.1">D+</text>
<text x="157.5" y="39.4">FTDI_NRESET</text>
<text x="97.8" y="43.2">PWR_EN</text>
<text x="100.3" y="78.7">PWR_EN</text>
<text x="59.7" y="113">D+</text>
<text x="83.8" y="114.3">D+</text>
<text x="142.3" y="114.3">EN</text>
<text x="158.8" y="148.6">EN</text>
</g>
<g font-size="1.4" fill="#a90000">
<text x="116.4" y="25.4">2</text>
<text x="141.8" y="25.4">4</text>
<text x="141.8" y="27.9">9</text>
<text x="116.1" y="33">10</text>
<text x="116.1" y="35.6">11</text>
<text x="116.4" y="30.5">7</text>
<text x="141.8" y="35.6">1</text>
<text x="141.8" y="30.5">3</text>
<text x="116.4" y="38.1">8</text>
<text x="141.5" y="38.1">12</text>
<text x="116.4" y="43.2">6</text>
<text x="141.8" y="43.2">5</text>
<text x="249" y="73.7">SIG</text>
<text x="249.2" y="81.3">G1</text>
<text x="250.3" y="81.3">2</text>
<text x="153.3" y="94">8</text>
<text x="183.8" y="94">1</text>
<text x="153.3" y="100.3">2</text>
<text x="183.8" y="100.3">7</text>
<text x="249" y="101.6">SIG</text>
<text x="42.8" y="107.9">1</text>
<text x="153.3" y="107.9">3</text>
<text x="183.8" y="107.9">6</text>
<text x="42.8" y="110.5">2</text>
<text x="42.8" y="113">3</text>
<text x="249.2" y="109.2">G1</text>
<text x="250.3" y="109.2">2</text>
<text x="42.8" y="115.6">4</text>
<text x="42.8" y="118.1">5</text>
<text x="153.3" y="114.3">5</text>
<text x="183.8" y="114.3">4</text>
<text x="42.3" y="123.2">S1</text>
<text x="43.3" y="123.2">2</text>
<text x="42.8" y="149.9">1</text>
<text x="42.8" y="152.4">2</text>
<text x="42.3" y="157.5">S1</text>
<text x="43.3" y="157.5">2</text>
</g>
<g font-size="1.4" fill="#006464">
<text x="120.4" y="26.2">~{RESET#}</text>
<text x="134.2" y="28.7">VCCIO</text>
<text x="135.7" y="26.2">VCC</text>
<text x="120.4" y="33.8">RXD</text>
<text x="120.4" y="31.2">TXD</text>
<text x="133.2" y="31.2">3V3OUT</text>
<text x="120.4" y="36.3">CTS#</text>
<text x="120.4" y="38.9">RTS#</text>
<text x="133.5" y="36.3">USBDM</text>
<text x="133.7" y="38.9">USBDP</text>
<text x="120.4" y="43.9">CBUS0</text>
<text x="135.5" y="43.9">GND</text>
<text x="255" y="74.4">RF</text>
<text x="255" y="82">GND</text>
<text x="157.2" y="94.7">IN</text>
<text x="177.6" y="94.7">OUT</text>
<text x="157.2" y="101.1">NC</text>
<text x="178.6" y="101.1">NC</text>
<text x="255" y="102.4">RF</text>
<text x="38.8" y="108.7">1</text>
<text x="38.8" y="111.2">2</text>
<text x="38.8" y="113.8">3</text>
<text x="157.2" y="108.7">NC</text>
<text x="178.6" y="108.7">NC</text>
<text x="255" y="110">GND</text>
<text x="38.8" y="116.3">4</text>
<text x="38.8" y="118.9">5</text>
<text x="157.2" y="115.1">EN</text>
<text x="177.4" y="115.1">GND</text>
<text x="34.4" y="123.9">SHIELD</text>
<text x="45.5" y="150.6">1</text>
<text x="45.5" y="153.2">2</text>
<text x="45.5" y="158.2">SHIELD</text>
</g>
</svg>
